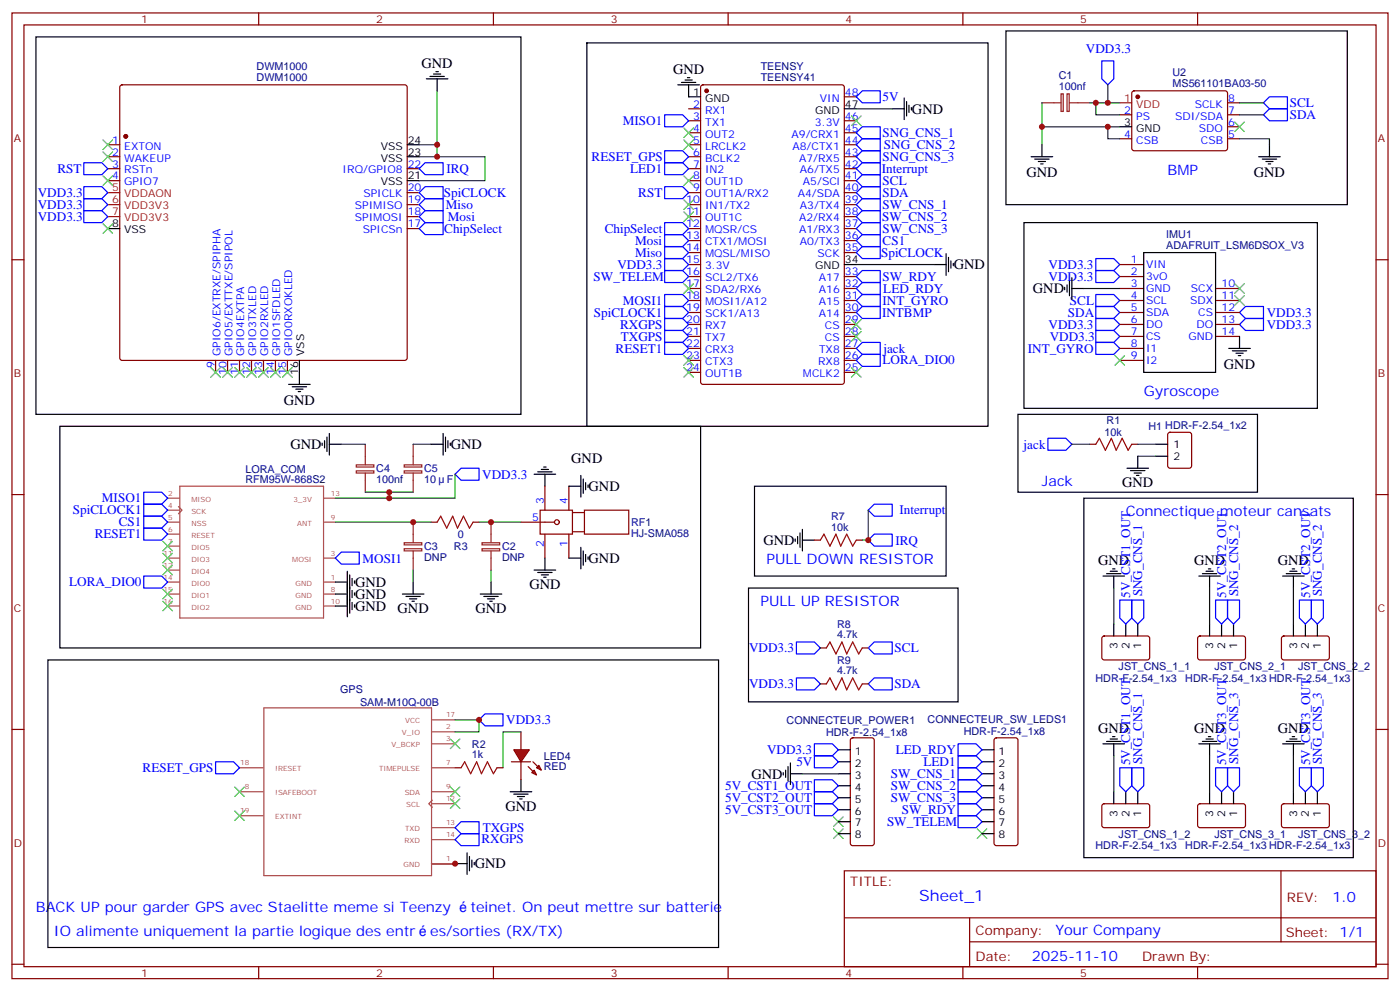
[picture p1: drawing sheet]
<svg xmlns="http://www.w3.org/2000/svg" width="412mm" height="292mm" viewBox="0 0 412 292" stroke-linecap="round" stroke-linejoin="round" font-family="sans-serif">
<g fill="none" stroke="#870000" stroke-width=".35">
<path d="M3.5 3.8h405.4v284.3h-405.4zM7.1 7.3h398.2v277.3h-398.2zM76.2 3.8v3.5M145.3 3.8v3.5M214.5 3.8v3.5M283.6 3.8v3.5M352.8 3.8v3.5M35.5 25.2l.5-.2h83.2l.5 .2 .2 .5v79.7l-.2 .5-.5 .2h-83.2l-.5-.2-.2-.5v-79.7zM202.8 32h3.6M202.8 35.6h3.6M202.8 39.1h3.6M206.6 25.2l.5-.2h40.9l.7 .4v87.1l-.5 .6-41.1 .1-.7-.5v-87z"/>
<path d="M248.7 35.6h3.5M248.7 39.1h3.5M248.7 28.5h3.5M31.7 42.6h3.6M31.7 46.1h3.6M31.7 49.7h3.6M31.7 53.2h3.6M119.9 49.7h3.6M119.9 56.7h3.6M202.8 42.6h3.6M202.8 46.1h3.6M202.8 49.7h3.6"/>
<path d="M202.8 53.2h3.6M202.8 56.7h3.6M248.7 42.6h3.5M248.7 46.1h3.5M248.7 49.7h3.5M248.7 53.2h3.5M248.7 56.7h3.5M3.5 76.5h3.6M119.9 67.3h3.6M119.9 63.8h3.6M119.9 60.3h3.6M202.8 67.3h3.6"/>
<path d="M202.8 63.8h3.6M202.8 60.3h3.6M202.8 70.8h3.6M202.8 74.4h3.6M202.8 77.9h3.6M248.7 67.3h3.5M248.7 63.8h3.5M248.7 60.3h3.5M248.7 70.8h3.5M248.7 74.4h3.5M329.8 77.9h7.1M405.3 76.5h3.6"/>
<path d="M202.8 81.4h3.6M202.8 84.9h3.6M202.8 88.5h3.6M202.8 92h3.6M202.8 95.5h3.6M202.8 99.1h3.6M248.7 81.4h3.5M248.7 84.9h3.5M248.7 88.5h3.5M248.7 92h3.5M248.7 95.5h3.5M248.7 99.1h3.5"/>
<path d="M329.8 81.4h7.1M329.8 84.9h7.1M329.8 88.5h7.1M329.8 92h7.1M329.8 95.5h7.1M329.8 99.1h7.1M358.1 84.9h7M358.1 88.5h7M358.1 92h7M358.1 95.5h7M358.1 99.1h7M63.5 106.1v3.5"/>
<path d="M67 106.1v3.5M70.6 106.1v3.5M74.1 106.1v3.5M77.6 106.1v3.5M81.1 106.1v3.5M84.7 106.1v3.5M202.8 102.6h3.6M202.8 106.1h3.6M202.8 109.6h3.6M248.7 102.6h3.5M248.7 106.1h3.5M248.7 109.6h3.5"/>
<path d="M329.8 102.6h7.1M329.8 106.1h7.1M3.5 145.6h3.6M153.5 153.7h9.8M159.1 150.2h9.5v7.1h-9.5zM160.5 143.2v7M160.5 157.3v7M167.6 143.2v7M167.6 157.3v7M168.6 150.9h3.6M168.6 156.6h3.6M172.2 150.2h13v7.1h-13z"/>
<path d="M405.3 145.6h3.6M324.8 187.5l.5-.2h12.9l.5 .7-.1 5.9-.6 .4-13-.1-.4-.6v-5.6zM353 187.5l.5-.2h13l.4 .7-.1 5.9-.6 .4-13-.1-.4-.6v-5.6zM377.7 187.5l.5-.2h13l.4 .7-.1 5.9-.6 .4-13-.1-.4-.6v-5.6zM3.5 214.8h3.6M405.3 214.8h3.6M324.8 236.8l.5-.2 12.9 .1 .5 .6-.1 6-.6 .4-13-.1-.4-.6v-5.7zM353 236.8l.5-.2 13 .1 .4 .6-.1 6-.6 .4-13-.1-.4-.6v-5.7zM377.7 236.8l.5-.2 13 .1 .4 .6-.1 6-.6 .4-13-.1-.4-.6v-5.7zM248.7 256.4h156.6v28.2h-156.6zM377.3 256.4v20.9M248.7 270.2h156.5"/>
<path d="M285.6 277.3h119.6M285.6 270.2v14.2M3.5 283.9h3.6M76.2 284.6v3.5M145.3 284.6v3.5M214.5 284.6v3.5M283.6 284.6v3.5M352.8 284.6v3.5M405.3 283.9h3.6"/>
<circle cx="164" cy="153.7" r=".71"/>
</g>
<g fill="#870000" stroke="#870000" stroke-width=".35">
<circle cx="37" cy="40.1" r=".53"/>
<circle cx="208.1" cy="26.7" r=".53"/>
</g>
<path d="M31.7 56.7h3.6M31.7 60.3h3.6M31.7 63.8h3.6" fill="none" stroke="#f00" stroke-width=".35"/>
<g fill="none" stroke="#000" stroke-width=".35">
<path d="M172.9 12.6h118.1v112.9h-118.1zM296.3 9.1h100.6v51.2h-100.6zM199.7 25h6.3M200.7 24.3h4.3M201.8 23.6h2.1M202.5 22.9h.7M202.8 25v3.5h3.6M248.7 32h3.5M262.8 32h3.5M266.3 28.9v6.3M267.1 29.9v4.2M267.8 31v2.1"/>
<path d="M268.5 31.7v.7M119.9 53.2h3.6M119.9 46.1h3.6M119.9 42.6h3.6M303.7 46.1h6.4M304.8 46.8h4.2M305.9 47.6h2.1M306.6 48.3h.7M306.9 42.6v3.5M370.8 46.1h6.3M371.8 46.8h4.3M372.9 47.6h2.1"/>
<path d="M373.6 48.3h.7M373.9 42.6v3.5M31.7 67.3h3.6M248.7 77.9h3.5M275.2 77.9h3.5M278.7 74.7v6.4M279.4 75.8v4.2M280.1 76.8v2.2M280.8 77.5v.7M301.6 65.5h86.5v54.7h-86.5zM336.9 74.4h21.2v35.2h-21.2zM313.6 84.6v.7"/>
<path d="M314.3 83.9v2.1M315 82.8v4.3M315.7 84.9h3.6M315.7 81.8v6.3M365.1 99.1v3.5M85 113.2h6.4M86.1 113.9h4.2M87.1 114.6h2.2M87.8 115.3h.7M88.2 106.1v7.1M361.9 102.6h6.4M363 103.3h4.2"/>
<path d="M364.1 104h2.1M364.8 104.7h.7M157.3 139.6h6.4M158.4 138.9h4.2M159.5 138.2h2.1M160.2 137.5h.7M160.5 139.6v3.6M171.1 140v6.3M167.6 143.2h3.5M171.8 141v4.3M172.5 142.1v2.1M173.2 142.8v.7"/>
<path d="M222.2 143.2h56.5v26.4h-56.5zM234.2 158.7v.7M234.9 158v2.1M235.7 156.9v4.2M236.4 159h3.5M236.4 155.9v6.3M319.3 146.7h79.3v105.8h-79.3zM98.8 171.4h3.5M98.8 174.9h3.5M98.8 178.4h3.5M102.3 168.2v13.4M103 169.3v11.3"/>
<path d="M103.7 170.3v2.1M103.7 173.8v2.2M103.7 177.4v2.1M104.4 171v.7M104.4 174.6v.7M104.4 178.1v.7M157.3 167.9h6.4M158.4 168.6h4.2M159.5 169.3h2.1M160.2 170h.7M160.5 164.3v3.6M167.6 164.3h3.5"/>
<path d="M171.1 161.1v6.4M171.8 162.2v4.2M172.5 163.3v2.1M173.2 164v.7M220.5 173.1h61.7v33.6h-61.7zM324.9 169.6h6.4M326 168.9h4.2M327 168.2h2.1M327.7 167.5h.7M328.1 169.6v3.5M353.1 169.6h6.4M354.2 168.9h4.2"/>
<path d="M355.2 168.2h2.2M356 167.5h.7M356.3 169.6v3.5M377.8 169.6h6.4M378.9 168.9h4.2M379.9 168.2h2.2M380.6 167.5h.8M381 169.6v3.5M328.1 183.7v3.6M331.6 183.7v3.6M335.1 183.7v3.6M356.3 183.7v3.6"/>
<path d="M359.8 183.7v3.6M363.4 183.7v3.6M381 183.7v3.6M384.5 183.7v3.6M388.1 183.7v3.6M324.9 219h6.4M326 218.3h4.2M327 217.6h2.1M327.7 216.9h.7M328.1 219v3.5M353.1 219h6.4M354.2 218.3h4.2"/>
<path d="M355.2 217.6h2.2M356 216.9h.7M356.3 219v3.5M377.8 219h6.4M378.9 218.3h4.2M379.9 217.6h2.2M380.6 216.9h.8M381 219v3.5M328.1 233.1v3.5M331.6 233.1v3.5M335.1 233.1v3.5M356.3 233.1v3.5"/>
<path d="M359.8 233.1v3.5M363.4 233.1v3.5M381 233.1v3.5M384.5 233.1v3.5M388.1 233.1v3.5"/>
</g>
<g fill="none" stroke="#00f" stroke-width=".35">
<path d="M324.6 17.9h3.5v5.3l-1.8 1.8-1.7-1.8zM195.8 33.8h5.3l1.7 1.8-1.7 1.7h-5.3zM252.2 28.5l1.8-1.8h5.3v3.6h-5.3zM252.2 39.1l1.8-1.8h5.3v3.6h-5.3zM372.2 33.8l1.7-1.8h5.3v3.6h-5.3zM372.2 30.3l1.7-1.8h5.3v3.5h-5.3zM24.7 58.5h5.3l1.7 1.8-1.7 1.7h-5.3zM24.7 55h5.3l1.7 1.7-1.7 1.8h-5.3zM24.7 47.9h5.3l1.7 1.8-1.7 1.7h-5.3zM123.5 56.7l1.7-1.7h5.3v3.5h-5.3zM123.5 49.7l1.7-1.8h5.3v3.5h-5.3zM195.8 55h5.3l1.7 1.7-1.7 1.8h-5.3z"/>
<path d="M195.8 47.9h5.3l1.7 1.8-1.7 1.7h-5.3zM252.2 56.7l1.8-1.7h5.3v3.5h-5.3zM252.2 42.6l1.8-1.7h5.3v3.5h-5.3zM252.2 46.1l1.8-1.7h5.3v3.5h-5.3zM252.2 49.7l1.8-1.8h5.3v3.5h-5.3zM254 51.4h5.3v3.6h-5.3l-1.8-1.8zM123.5 63.8l1.7-1.8h5.3v3.5h-5.3zM123.5 60.3l1.7-1.8h5.3v3.5h-5.3zM123.5 67.3l1.7-1.8h5.3v3.6h-5.3zM195.8 72.6h5.3l1.7 1.8-1.7 1.7h-5.3zM195.8 69.1h5.3l1.7 1.7-1.7 1.8h-5.3zM195.8 65.5h5.3l1.7 1.8-1.7 1.8h-5.3z"/>
<path d="M195.8 76.1h5.3l1.7 1.8-1.7 1.8h-5.3zM252.2 74.4l1.8-1.8h5.3v3.5h-5.3zM252.2 60.3l1.8-1.8h5.3v3.5h-5.3zM252.2 63.8l1.8-1.8h5.3v3.5h-5.3zM252.2 67.3l1.8-1.8h5.3v3.6h-5.3zM252.2 70.8l1.8-1.7h5.3v3.5h-5.3zM322.8 79.7h5.3l1.7 1.7-1.7 1.8h-5.3zM322.8 76.1h5.3l1.7 1.8-1.7 1.8h-5.3zM195.8 97.3h5.3l1.7 1.8-1.7 1.7h-5.3zM195.8 93.8h5.3l1.7 1.7-1.7 1.8h-5.3zM195.8 86.7h5.3l1.7 1.8-1.7 1.7h-5.3zM195.8 90.2h5.3l1.7 1.8-1.7 1.8h-5.3z"/>
<path d="M252.2 92l1.8-1.8h5.3v3.6h-5.3zM252.2 88.5l1.8-1.8h5.3v3.5h-5.3zM252.2 81.4l1.8-1.7h5.3v3.5h-5.3zM252.2 84.9l1.8-1.7h5.3v3.5h-5.3zM322.8 86.7h5.3l1.7 1.8-1.7 1.7h-5.3zM322.8 90.2h5.3l1.7 1.8-1.7 1.8h-5.3zM322.8 97.3h5.3l1.7 1.8-1.7 1.7h-5.3zM322.8 93.8h5.3l1.7 1.7-1.7 1.8h-5.3zM365.1 92l1.8-1.8h5.3v3.6h-5.3zM365.1 95.5l1.8-1.7h5.3v3.5h-5.3zM195.8 100.8h5.3l1.7 1.8-1.7 1.8h-5.3zM252.2 106.1l1.8-1.7h5.3v3.5h-5.3z"/>
<path d="M322.8 100.8h5.3l1.7 1.8-1.7 1.8h-5.3zM134.1 139.6l1.7-1.7h5.3v3.5h-5.3zM42.3 144.9h5.3l1.8 1.8-1.8 1.7h-5.3zM42.3 148.4h5.3l1.8 1.8-1.8 1.8h-5.3zM42.3 152h5.3l1.8 1.7-1.8 1.8h-5.3zM42.3 155.5h5.3l1.8 1.8-1.8 1.7h-5.3zM255.8 159l1.7-1.7h5.3v3.5h-5.3zM255.8 150.2l1.7-1.8h5.3v3.6h-5.3zM42.3 169.6h5.3l1.8 1.8-1.8 1.7h-5.3zM98.8 164.3l1.7-1.7h5.3v3.5h-5.3zM333.4 176.7h3.5v5.3l-1.8 1.7-1.7-1.7zM361.6 176.7h3.5v5.3l-1.7 1.7-1.8-1.7z"/>
<path d="M386.3 176.7h3.5v5.3l-1.7 1.7-1.8-1.7zM234.6 199.6h5.3l1.8 1.8-1.8 1.7h-5.3zM234.6 189h5.3l1.8 1.8-1.8 1.7h-5.3zM255.8 190.8l1.7-1.8h5.3v3.5h-5.3zM141.1 211.9l1.8-1.7h5.3v3.5h-5.3zM255.8 201.4l1.7-1.8h5.3v3.5h-5.3zM333.4 226.1h3.5v5.3l-1.8 1.7-1.7-1.7zM361.6 226.1h3.5v5.3l-1.7 1.7-1.8-1.7zM386.3 226.1h3.5v5.3l-1.7 1.7-1.8-1.7z"/>
</g>
<path d="M252.2 32h10.6M252.2 77.9h23M319.3 84.9h10.5M255.8 150.2v8.8M328.1 173.1v10.6M356.3 173.1v10.6M381 173.1v10.6M134.1 211.9h7v3.6h-7M328.1 222.5v10.6M356.3 222.5v10.6M381 222.5v10.6" fill="none" stroke="#008700" stroke-width=".35"/>
<g fill="none" stroke="#a64a4a" stroke-width=".35">
<path d="M49.4 146.7h3.5M49.4 150.2h3.5M49.4 153.7h3.5M49.4 157.3h3.5M52.6 149.2l1 1-1 1.1M53 143.2h42.3v38.8h-42.3zM95.3 146.7h3.5M95.3 153.7h3.5M49.4 160.8h3.5M49.4 164.3h3.5M49.4 167.9h3.5M49.4 171.4h3.5"/>
<path d="M49.4 174.9h3.5M49.4 178.4h3.5M95.3 164.3h3.5M95.3 171.4h3.5M95.3 174.9h3.5M95.3 178.4h3.5M77.7 208.4h49.4v49.4h-49.4zM127.1 215.5h7M127.1 219h7M127.1 211.9h7M70.6 226.1h6.9M70.6 233.1h6.9"/>
<path d="M127.1 226.1h7M127.1 233.1h7M127.1 236.6h7M127.4 235.6l-1.1 1 1.1 1.1M70.6 240.2h6.9M127.1 254.3h7M127.1 243.7h7M127.1 247.2h7"/>
</g>
<path d="M48 159.4l2.8 2.8M50.8 159.4l-2.8 2.8M48 177l2.8 2.8M48 173.5l2.8 2.8M48 166.4l2.8 2.9M48 162.9l2.8 2.8M50.8 177l-2.8 2.8M50.8 173.5l-2.8 2.8M50.8 166.4l-2.8 2.9M50.8 162.9l-2.8 2.8M132.6 217.6l2.9 2.8M135.5 217.6l-2.9 2.8" fill="none" stroke="#3c3" stroke-width=".35"/>
<path d="M306.9 30.3h5.7M312.6 27.6h.6v5.2h-.6zM314.3 27.6h.7v5.2h-.7zM315 30.3h6" fill="none" stroke="#8c2424" stroke-width=".35"/>
<g fill="#f00" stroke="#870000" stroke-width=".35">
<path d="M151.3 220.8h4.6l-2.4 3.5z"/>
<path d="M150.6 224.3h5.7z"/>
</g>
<g fill="#870000" stroke="#870000" stroke-width=".35">
<path d="M157 224.3l1.4 1.4z"/>
<path d="M155.6 225.7l1.4 1.4z"/>
</g>
<g fill="#f00" stroke="#870000" stroke-width=".35">
<path d="M158.7 225.4l.8 1.4-1.5-.7z"/>
<path d="M156.6 227.5l.7-.7 .7 1.4z"/>
</g>
<g fill="none" stroke="#870000" stroke-width=".35">
<path d="M329.8 33.8h3.6M333.6 26.9l.5-.2 27.1 .1 .4 .6-.1 16.5-.6 .5-27.1-.1-.4-.6v-16.3zM361.6 33.8h3.5M361.6 37.3h3.5M361.6 30.3h3.5M329.8 40.9h3.6M361.6 40.9h3.5M321 130.8h1.8M333.4 130.8h1.7M344.2 127.5l.5-.2h5.6l.7 .4v9.5l-.4 .6-5.9 .1-.7-.5v-9.4zM127 153.7h1.8M139.3 153.7h1.8"/>
<path d="M239.9 159h1.8M252.2 159h1.8M241.7 190.8h1.7M254 190.8h1.8M153.5 215.5v5.3M241.7 201.4h1.7M250.7 217.4l.5-.2h5.6l.5 .2 .2 .5v30.4l-.2 .5-.5 .2h-5.6l-.5-.2-.2-.5v-30.4zM254 201.4h1.8M293 217.4l.5-.2h5.7l.5 .2 .2 .5v30.4l-.3 .5-.4 .2h-5.7l-.5-.2-.2-.5v-30.4zM134.1 226.1h1.7M146.4 226.1h1.8M153.5 224.3v5.3"/>
</g>
<g fill="none" stroke="#008700" stroke-width=".35">
<path d="M128.8 26.7v15.9h-5.3M306.9 30.3v12.3M306.9 37.3h22.9M321 30.3h8.8M322.8 30.3v3.5h7M326.3 37.3v3.6h3.5M326.3 25v5.3M365.1 33.8h7.1M365.1 30.3h7.1M128.8 42.6v3.5h-5.3M128.8 46.1h14.1v7.1h-19.4M365.1 40.9h8.8v1.7"/>
<path d="M100.5 130.8h7.1M121.7 130.8h5.3M134.1 139.6v7.1h-35.3M315.7 130.8h5.3M335.1 134.3h5.3M335.1 130.8h5.3M98.8 153.7h28.2M107.6 144.9h7.1v1.8M114.7 144.9h7M141.1 153.7h12.4M254 159h1.8M121.7 167.9v3.5"/>
<path d="M144.6 167.9v3.5M153.5 215.5h-5.3v10.6M236.4 227.8h10.5"/>
</g>
<g fill="none" stroke="#000" stroke-width=".35">
<path d="M10.6 10.9h142.9v111.1h-142.9zM125.6 23.2h6.3M126.6 22.5h4.3M127.7 21.8h2.1M128.4 21.1h.7M128.8 23.2v3.5M329.8 37.3h3.6M17.6 125.5h188.8v65.3h-188.8zM94.9 130.5v.7M95.6 129.8v2.1M96.3 128.7v4.2M97 130.8h3.5"/>
<path d="M97 127.6v6.4M127 130.8h3.5M130.5 127.6v6.4M131.2 128.7v4.2M131.9 129.8v2.1M132.6 130.5v.7M299.9 122h70.5v22.9h-70.5zM332 137.9h6.3M333 138.6h4.3M334.1 139.3h2.1M334.8 140h.7M335.1 134.3v3.6"/>
<path d="M340.4 130.8h3.6M340.4 134.3h3.6M118.5 174.9h6.4M119.6 175.6h4.2M120.6 176.3h2.2M121.4 177h.7M121.7 171.4v3.5M141.5 174.9h6.3M142.5 175.6h4.3M143.6 176.3h2.1M144.3 177h.7M144.6 171.4v3.5"/>
<path d="M14.1 194.3h197.6v84.7h-197.6zM150.3 233.1h6.3M151.3 233.8h4.3M152.4 234.5h2.1M153.1 235.2h.7M153.5 229.6v3.5M230.7 227.5v.7M231.4 226.8v2.1M232.1 225.7v4.2M232.8 227.8h3.6M232.8 224.6v6.4M246.9 220.8h3.6"/>
<path d="M246.9 224.3h3.6M246.9 227.8h3.6M246.9 231.4h3.6M246.9 234.9h3.6M246.9 238.4h3.6M289.3 220.8h3.5M289.3 224.3h3.5M289.3 227.8h3.5M289.3 231.4h3.5M289.3 234.9h3.5M289.3 238.4h3.5M134.1 254.3h3.5"/>
<path d="M137.6 251.1v6.4M138.3 252.2v4.2M139 253.2v2.1M139.7 253.9v.7M246.9 241.9h3.6M246.9 245.5h3.6M289.3 241.9h3.5M289.3 245.5h3.5"/>
</g>
<g fill="none" stroke="#00f" stroke-width=".35">
<path d="M195.8 44.4h5.3l1.7 1.7-1.7 1.8h-5.3zM24.7 62h5.3l1.7 1.8-1.7 1.7h-5.3zM195.8 79.7h5.3l1.7 1.7-1.7 1.8h-5.3zM254 100.8h5.3v3.6h-5.3l-1.8-1.8zM308.7 129h5.3l1.7 1.8-1.7 1.8h-5.3zM329.8 176.7h3.6v5.3l-1.8 1.7-1.8-1.7zM358.1 176.7h3.5v5.3l-1.8 1.7-1.7-1.7zM382.8 176.7h3.5v5.3l-1.8 1.7-1.7-1.7zM239.9 219h5.3l1.7 1.8-1.7 1.7h-5.3zM282.2 219h5.3l1.8 1.8-1.8 1.7h-5.3zM63.5 224.3h5.3l1.8 1.8-1.8 1.7h-5.3zM239.9 233.1h5.3l1.7 1.8-1.7 1.7h-5.3z"/>
<path d="M239.9 236.6h5.3l1.7 1.8-1.7 1.8h-5.3zM239.9 229.6h5.3l1.7 1.8-1.7 1.7h-5.3zM239.9 222.5h5.3l1.7 1.8-1.7 1.8h-5.3zM282.2 236.6h5.3l1.8 1.8-1.8 1.8h-5.3zM282.2 226.1h5.3l1.8 1.7-1.8 1.8h-5.3zM282.2 229.6h5.3l1.8 1.8-1.8 1.7h-5.3zM282.2 233.1h5.3l1.8 1.8-1.8 1.7h-5.3zM282.2 222.5h5.3l1.8 1.8-1.8 1.8h-5.3zM329.8 226.1h3.6v5.3l-1.8 1.7-1.8-1.7zM358.1 226.1h3.5v5.3l-1.8 1.7-1.7-1.7zM382.8 226.1h3.5v5.3l-1.8 1.7-1.7-1.7zM134.1 247.2l1.7-1.7h5.3v3.5h-5.3z"/>
<path d="M134.1 243.7l1.7-1.8h5.3v3.6h-5.3zM282.2 240.2h5.3l1.8 1.7-1.8 1.8h-5.3z"/>
</g>
<g fill="none" stroke="#3c3" stroke-width=".35">
<path d="M201.4 37.7l2.9 2.8M204.3 37.7l-2.9 2.8M250.8 34.1l2.8 2.9M253.6 34.1l-2.8 2.9M363.7 35.9l2.8 2.8M366.5 35.9l-2.8 2.8M30.3 41.2l2.9 2.8M30.3 44.7l2.9 2.9M30.3 51.8l2.9 2.8M33.2 41.2l-2.9 2.8M33.2 44.7l-2.9 2.9M33.2 51.8l-2.9 2.8"/>
<path d="M201.4 41.2l2.9 2.8M201.4 51.8l2.9 2.8M201.4 58.8l2.9 2.9M204.3 41.2l-2.9 2.8M204.3 51.8l-2.9 2.8M204.3 58.8l-2.9 2.9M30.3 65.9l2.9 2.8M33.2 65.9l-2.9 2.8M201.4 62.4l2.9 2.8M204.3 62.4l-2.9 2.8M201.4 83.5l2.9 2.9M204.3 83.5l-2.9 2.9"/>
<path d="M250.8 97.6l2.8 2.9M250.8 94.1l2.8 2.8M253.6 97.6l-2.8 2.9M253.6 94.1l-2.8 2.8M363.7 83.5l2.8 2.9M363.7 87.1l2.8 2.8M366.5 83.5l-2.8 2.9M366.5 87.1l-2.8 2.8M62.1 108.2l2.8 2.9M64.9 108.2l-2.8 2.9M65.6 108.2l2.8 2.9M68.4 108.2l-2.8 2.9"/>
<path d="M69.1 108.2l2.9 2.9M72 108.2l-2.9 2.9M72.7 108.2l2.8 2.9M75.5 108.2l-2.8 2.9M76.2 108.2l2.8 2.9M79 108.2l-2.8 2.9M79.7 108.2l2.8 2.9M82.5 108.2l-2.8 2.9M83.3 108.2l2.8 2.9M86.1 108.2l-2.8 2.9M201.4 104.7l2.9 2.8M201.4 108.2l2.9 2.9"/>
<path d="M204.3 104.7l-2.9 2.8M204.3 108.2l-2.9 2.9M250.8 108.2l2.8 2.9M253.6 108.2l-2.8 2.9M328.4 104.7l2.9 2.8M331.3 104.7l-2.9 2.8M69.1 231.7l2.9 2.8M69.1 238.8l2.9 2.8M72 231.7l-2.9 2.8M72 238.8l-2.9 2.8M132.6 231.7l2.9 2.8M132.6 235.2l2.9 2.9"/>
<path d="M135.5 231.7l-2.9 2.8M135.5 235.2l-2.9 2.9M245.5 244.1l2.9 2.8M245.5 240.5l2.9 2.8M248.4 244.1l-2.9 2.8M248.4 240.5l-2.9 2.8M287.9 244.1l2.8 2.8M290.7 244.1l-2.8 2.8"/>
</g>
<path d="M322.8 130.8l1-1.8 1.8 3.6 1.8-3.6 1.4 3.6 1.8-3.6 1.7 3.6 1.1-1.8M128.8 153.7l1-1.7 1.8 3.5 1.7-3.5 1.5 3.5 1.7-3.5 1.8 3.5 1-1.8M241.7 159l1-1.7 1.8 3.5 1.7-3.5 1.4 3.5 1.8-3.5 1.8 3.5 1-1.8M243.4 190.8l1.1-1.8 1.7 3.5 1.8-3.5 1.4 3.5 1.8-3.5 1.7 3.5 1.1-1.7M243.4 201.4l1.1-1.8 1.7 3.5 1.8-3.5 1.4 3.5 1.8-3.5 1.7 3.5 1.1-1.7M135.8 226.1l1.1-1.8 1.7 3.5 1.8-3.5 1.4 3.5 1.8-3.5 1.7 3.5 1.1-1.7" fill="none" stroke="#a10000" stroke-width=".35"/>
<circle cx="335.1" cy="28.5" r=".53" fill="#870000" stroke="#870000" stroke-width=".35"/>
<path d="M329.8 30.3h3.6" fill="none" stroke="#f00" stroke-width=".35"/>
<g fill="none" stroke="#8c2424" stroke-width=".35">
<path d="M105 136.9h5.1v.6h-5.1zM105 138.6h5.1v.7h-5.1zM107.6 130.8v6M107.6 139.3v5.6M119.1 136.9h5.1v.6h-5.1zM119.1 138.6h5.1v.7h-5.1zM121.7 130.8v6M121.7 139.3v5.6M119.1 159.8h5.1v.6h-5.1zM121.7 153.7v6M142 159.8h5.2v.6h-5.2zM144.6 153.7v6"/>
<path d="M119.1 161.6h5.1v.6h-5.1zM121.7 162.2v5.7M142 161.6h5.2v.6h-5.2zM144.6 162.2v5.7"/>
</g>
<g fill="#c00">
<circle cx="134.1" cy="254.3" r=".88"/>
<circle cx="141.1" cy="211.9" r=".88"/>
<circle cx="128.8" cy="42.6" r=".88"/>
<circle cx="128.8" cy="46.1" r=".88"/>
<circle cx="255.8" cy="159" r=".88"/>
<circle cx="322.8" cy="30.3" r=".88"/>
<circle cx="306.9" cy="37.3" r=".88"/>
<circle cx="326.3" cy="37.3" r=".88"/>
<circle cx="326.3" cy="30.3" r=".88"/>
<circle cx="144.6" cy="153.7" r=".88"/>
<circle cx="121.7" cy="153.7" r=".88"/>
<circle cx="114.7" cy="146.7" r=".88"/>
<circle cx="114.7" cy="144.9" r=".88"/>
</g>
<text font-size="4.6" fill="#00f" x="270.8" y="265.4">Sheet_1</text>
<g font-size="4.2">
<text x="124.2" y="20">GND</text>
<text x="198.3" y="21.8">GND</text>
<text x="268.6" y="33.4">GND</text>
<text x="302.3" y="52.1">GND</text>
<text x="369.4" y="52.1">GND</text>
<text x="281" y="79.3">GND</text>
<text x="304.3" y="86.4">GND</text>
<text x="360.5" y="108.6">GND</text>
<text x="83.6" y="119.2">GND</text>
<text x="85.5" y="132.2">GND</text>
<text x="132.8" y="132.2">GND</text>
<text x="168.3" y="136.5">GND</text>
<text x="330.6" y="143.5">GND</text>
<text x="173.4" y="144.6">GND</text>
<text x="224.9" y="160.4">GND</text>
<text x="173.4" y="165.8">GND</text>
<text x="323.5" y="166.4">GND</text>
<text x="351.7" y="166.4">GND</text>
<text x="376.4" y="166.4">GND</text>
<text x="104.6" y="172.8">GND</text>
<text x="155.9" y="173.5">GND</text>
<text x="104.6" y="176.3">GND</text>
<text x="104.6" y="179.8">GND</text>
<text x="117.1" y="180.6">GND</text>
<text x="140.1" y="180.6">GND</text>
<text x="323.5" y="215.8">GND</text>
<text x="351.7" y="215.8">GND</text>
<text x="376.4" y="215.8">GND</text>
<text x="221.4" y="229.2">GND</text>
<text x="148.9" y="238.8">GND</text>
<text x="139.9" y="255.7">GND</text>
</g>
<g font-size="4.2" fill="#00f">
<text x="344" y="51.4">BMP</text>
<text x="336.9" y="116.7">Gyroscope</text>
<text x="306.9" y="143.2">Jack</text>
<text x="331.6" y="152">Connectique moteur cansats</text>
<text x="225.8" y="166.1">PULL DOWN RESISTOR</text>
<text x="224" y="178.4">PULL UP RESISTOR</text>
<text x="10.6" y="268.4">BACK UP pour garder GPS avec Staelitte meme si Teenzy</text>
<text x="138.6" y="268.4">teinet. On peut mettre sur batterie</text>
<text x="392.5" y="265.7">1.0</text>
<text x="15.9" y="275.4">IO alimente uniquement la partie logique des entr</text>
<text x="126.7" y="275.4">es/sorties (RX/TX)</text>
<text x="310.9" y="275.2">Your Company</text>
<text x="304" y="283">2025-11-10</text>
</g>
<g font-size="3.9" fill="#00f">
<text x="319.9" y="15.7">VDD3.3</text>
<text x="259.9" y="29.8">5V</text>
<text x="379.9" y="35.1">SDA</text>
<text x="379.9" y="31.6">SCL</text>
<text x="183.5" y="36.8">MISO1</text>
<text x="260" y="40.3">SNG_CNS_1</text>
<text x="174.3" y="47.4">RESET_GPS</text>
<text x="260" y="47.3">SNG_CNS_3</text>
<text x="260.4" y="43.9">SNG_CNS_2</text>
<text x="16.9" y="50.8">RST</text>
<text x="131.5" y="51">IRQ</text>
<text x="185.6" y="50.9">LED1</text>
<text x="259.8" y="51">Interrupt</text>
<text x="11.1" y="57.9">VDD3.3</text>
<text x="130.8" y="58">SpiCLOCK</text>
<text x="188" y="57.9">RST</text>
<text x="259.9" y="58">SDA</text>
<text x="260" y="54.5">SCL</text>
<text x="11.1" y="61.4">VDD3.3</text>
<text x="11.1" y="64.9">VDD3.3</text>
<text x="131.3" y="61.6">Miso</text>
<text x="131.9" y="65">Mosi</text>
<text x="259.9" y="65.1">SW_CNS_2</text>
<text x="260" y="61.6">SW_CNS_1</text>
<text x="130.9" y="68.6">ChipSelect</text>
<text x="178.1" y="68.5">ChipSelect</text>
<text x="260" y="68.6">SW_CNS_3</text>
<text x="187.1" y="75.5">Miso</text>
<text x="187.1" y="72">Mosi</text>
<text x="259.5" y="75.7">SpiCLOCK</text>
<text x="260" y="72.2">CS1</text>
<text x="174.9" y="82.7">SW_TELEM</text>
<text x="181.9" y="79.1">VDD3.3</text>
<text x="259.9" y="82.7">SW_RDY</text>
<text x="308.9" y="82.6">VDD3.3</text>
<text x="308.9" y="79.1">VDD3.3</text>
<text x="183.5" y="89.7">MOSI1</text>
<text x="259.9" y="89.8">INT_GYRO</text>
<text x="260.2" y="86.3">LED_RDY</text>
<text x="315.2" y="89.7">SCL</text>
<text x="174.9" y="93.2">SpiCLOCK1</text>
<text x="259.8" y="93.3">INTBMP</text>
<text x="314.6" y="93.2">SDA</text>
<text x="373.1" y="93.3">VDD3.3</text>
<text x="182.7" y="96.8">RXGPS</text>
<text x="182.9" y="100.4">TXGPS</text>
<text x="308.9" y="96.7">VDD3.3</text>
<text x="309.2" y="100.3">VDD3.3</text>
<text x="373.1" y="96.8">VDD3.3</text>
<text x="181.3" y="103.8">RESET1</text>
<text x="259.9" y="107.3">LORA_DIO0</text>
<text x="260.2" y="104">jack</text>
<text x="302.8" y="103.8">INT_GYRO</text>
<text x="301.5" y="132.1">jack</text>
<text x="142.1" y="140.9">VDD3.3</text>
<text x="30" y="147.9">MISO1</text>
<text x="21.4" y="151.4">SpiCLOCK1</text>
<text x="35" y="155">CS1</text>
<text x="265" y="151.5">Interrupt</text>
<text x="27.9" y="158.5">RESET1</text>
<text x="263.8" y="160.3">IRQ</text>
<text x="106.8" y="165.6">MOSI1</text>
<text x="20.4" y="172.6">LORA_DIO0</text>
<text x="333" y="176" transform="rotate(-90 333 176)">5V_CST1_OUT</text>
<text x="336.5" y="175.6" transform="rotate(-90 336.5 175.6)">SNG_CNS_1</text>
<text x="361.2" y="176" transform="rotate(-90 361.2 176)">5V_CST2_OUT</text>
<text x="364.7" y="175.6" transform="rotate(-90 364.7 175.6)">SNG_CNS_2</text>
<text x="385.9" y="176" transform="rotate(-90 385.9 176)">5V_CST2_OUT</text>
<text x="389.4" y="175.6" transform="rotate(-90 389.4 175.6)">SNG_CNS_2</text>
<text x="220.7" y="192">VDD3.3</text>
<text x="263.5" y="192.1">SCL</text>
<text x="220.7" y="202.6">VDD3.3</text>
<text x="263.5" y="202.7">SDA</text>
<text x="149.1" y="213.3">VDD3.3</text>
<text x="226" y="222">VDD3.3</text>
<text x="263.9" y="222">LED_RDY</text>
<text x="42" y="227.3">RESET_GPS</text>
<text x="234.6" y="225.5">5V</text>
<text x="272" y="225.6">LED1</text>
<text x="333" y="225.4" transform="rotate(-90 333 225.4)">5V_CST1_OUT</text>
<text x="336.5" y="225" transform="rotate(-90 336.5 225)">SNG_CNS_1</text>
<text x="361.2" y="225.4" transform="rotate(-90 361.2 225.4)">5V_CST3_OUT</text>
<text x="364.7" y="225" transform="rotate(-90 364.7 225)">SNG_CNS_3</text>
<text x="385.9" y="225.4" transform="rotate(-90 385.9 225.4)">5V_CST3_OUT</text>
<text x="389.4" y="225" transform="rotate(-90 389.4 225)">SNG_CNS_3</text>
<text x="213.6" y="232.5">5V_CST1_OUT</text>
<text x="262.4" y="229">SW_CNS_1</text>
<text x="262.4" y="232.6">SW_CNS_2</text>
<text x="213.6" y="236">5V_CST2_OUT</text>
<text x="213.6" y="239.6">5V_CST3_OUT</text>
<text x="262.4" y="236.1">SW_CNS_3</text>
<text x="265.6" y="239.6">SW_RDY</text>
<text x="142.2" y="244.8">TXGPS</text>
<text x="261.3" y="243.2">SW_TELEM</text>
<text x="141.8" y="248.3">RXGPS</text>
</g>
<g font-size="3.9" fill="#800">
<text x="250.5" y="261">TITLE:</text>
<text x="379.1" y="265.7">REV:</text>
<text x="287.4" y="275.2">Company:</text>
<text x="378.7" y="275.8">Sheet: 1/1</text>
<text x="287.4" y="282.9">Date:</text>
<text x="336.4" y="282.9">Drawn By:</text>
</g>
<g font-size="3.2" fill="#800">
<text x="41.6" y="6.8">1</text>
<text x="110.8" y="6.8">2</text>
<text x="179.9" y="6.8">3</text>
<text x="249.1" y="6.8">4</text>
<text x="318.2" y="6.8">5</text>
<text x="4.1" y="41.9">A</text>
<text x="405.9" y="41.9">A</text>
<text x="4.1" y="111.1">B</text>
<text x="405.9" y="111.1">B</text>
<text x="4.1" y="180.2">C</text>
<text x="405.9" y="180.2">C</text>
<text x="4.1" y="249.3">D</text>
<text x="405.9" y="249.3">D</text>
<text x="41.6" y="287.6">1</text>
<text x="110.8" y="287.6">2</text>
<text x="179.9" y="287.6">3</text>
<text x="249.1" y="287.6">4</text>
<text x="318.2" y="287.6">5</text>
</g>
<g font-size="3.2" fill="#000080">
<text x="75.6" y="23.9">DWM1000</text>
<text x="75.6" y="20.7">DWM1000</text>
<text x="224.1" y="23.9">TEENSY41</text>
<text x="224.1" y="20.7">TEENSY</text>
<text x="311.9" y="23.4">C1</text>
<text x="345.4" y="22.3">U2</text>
<text x="311.9" y="26.6">100nf</text>
<text x="345.4" y="25.5">MS561101BA03-50</text>
<text x="343.6" y="70">IMU1</text>
<text x="343.6" y="73.2">ADAFRUIT_LSM6DSOX_V3</text>
<text x="326" y="124.9">R1</text>
<text x="325.4" y="128.4">10k</text>
<text x="338.3" y="126.6">H1 HDR-F-2.54_1x2</text>
<text x="72.3" y="142.1">RFM95W-868S2</text>
<text x="72.3" y="139.2">LORA_COM</text>
<text x="110.8" y="142.2">100nf</text>
<text x="110.8" y="139">C4</text>
<text x="125" y="142.2">10</text>
<text x="125" y="139">C5</text>
<text x="131.7" y="142.2">F</text>
<text x="185.9" y="154.9">RF1</text>
<text x="244.8" y="153.1">R7</text>
<text x="125" y="161.9">C3</text>
<text x="133.7" y="161.9">R3</text>
<text x="134.9" y="158.4">0</text>
<text x="147.9" y="161.9">C2</text>
<text x="185.9" y="158.1">HJ-SMA058</text>
<text x="244.8" y="156.2">10k</text>
<text x="125" y="165.1">DNP</text>
<text x="147.9" y="165.1">DNP</text>
<text x="246.6" y="184.8">R8</text>
<text x="246.6" y="188">4.7k</text>
<text x="246.6" y="195.4">R9</text>
<text x="329.5" y="197.2">JST_CNS_1_1</text>
<text x="357.7" y="197.2">JST_CNS_2_1</text>
<text x="382.4" y="197.2">JST_CNS_2_2</text>
<text x="246.6" y="198.5">4.7k</text>
<text x="322.7" y="200.7">HDR-F-2.54_1x3</text>
<text x="349.2" y="200.7">HDR-F-2.54_1x3 HDR-F-2.54_1x3</text>
<text x="100.2" y="204.2">GPS</text>
<text x="106.1" y="207.8">SAM-M10Q-00B</text>
<text x="231.7" y="213.1">CONNECTEUR_POWER1</text>
<text x="273.3" y="213">CONNECTEUR_SW_LEDS1</text>
<text x="139" y="220.1">R2</text>
<text x="243.3" y="216.6">HDR-F-2.54_1x8</text>
<text x="283.9" y="216.5">HDR-F-2.54_1x8</text>
<text x="139" y="223.2">1k</text>
<text x="160.2" y="226.8">RED</text>
<text x="160.2" y="223.7">LED4</text>
<text x="322.7" y="250">HDR-F-2.54_1x3</text>
<text x="329.5" y="246.6">JST_CNS_1_2</text>
<text x="349.2" y="250">HDR-F-2.54_1x3 HDR-F-2.54_1x3</text>
<text x="357.7" y="246.6">JST_CNS_3_1</text>
<text x="382.4" y="246.6">JST_CNS_3_2</text>
</g>
<g font-size="3.2">
<text x="204.2" y="28.2">1</text>
<text x="207.7" y="29.9">GND</text>
<text x="240.1" y="33.4">GND</text>
<text x="248.9" y="31.7">47</text>
<text x="331.2" y="37">3</text>
<text x="334.7" y="38.7">GND</text>
<text x="112.1" y="47.6">VSS</text>
<text x="112.1" y="44">VSS</text>
<text x="120.1" y="45.8">23</text>
<text x="120.1" y="42.3">24</text>
<text x="120.1" y="52.8">21</text>
<text x="112.1" y="54.6">VSS</text>
<text x="33.1" y="67">8</text>
<text x="36.6" y="68.7">VSS</text>
<text x="248.9" y="77.5">34</text>
<text x="240.1" y="79.3">GND</text>
<text x="89.6" y="104.8" transform="rotate(-90 89.6 104.8)">VSS</text>
<text x="87.8" y="110.3" transform="rotate(-90 87.8 110.3)">16</text>
<text x="345.7" y="131.9">1</text>
<text x="345.7" y="135.4">2</text>
<text x="329.1" y="191" transform="rotate(-90 329.1 191)">3</text>
<text x="332.7" y="191" transform="rotate(-90 332.7 191)">2</text>
<text x="336.2" y="191" transform="rotate(-90 336.2 191)">1</text>
<text x="357.4" y="191" transform="rotate(-90 357.4 191)">3</text>
<text x="360.9" y="191" transform="rotate(-90 360.9 191)">2</text>
<text x="364.4" y="191" transform="rotate(-90 364.4 191)">1</text>
<text x="382.1" y="191" transform="rotate(-90 382.1 191)">3</text>
<text x="385.6" y="191" transform="rotate(-90 385.6 191)">2</text>
<text x="389.1" y="191" transform="rotate(-90 389.1 191)">1</text>
<text x="251.8" y="222.2">1</text>
<text x="251.8" y="225.7">2</text>
<text x="294.1" y="222.2">1</text>
<text x="294.1" y="225.7">2</text>
<text x="251.8" y="229.2">3</text>
<text x="251.8" y="232.8">4</text>
<text x="294.1" y="229.2">3</text>
<text x="294.1" y="232.8">4</text>
<text x="251.8" y="236.3">5</text>
<text x="251.8" y="239.8">6</text>
<text x="294.1" y="236.3">5</text>
<text x="294.1" y="239.8">6</text>
<text x="251.8" y="243.3">7</text>
<text x="294.1" y="243.3">7</text>
<text x="329.1" y="240.4" transform="rotate(-90 329.1 240.4)">3</text>
<text x="332.7" y="240.4" transform="rotate(-90 332.7 240.4)">2</text>
<text x="336.2" y="240.4" transform="rotate(-90 336.2 240.4)">1</text>
<text x="357.4" y="240.4" transform="rotate(-90 357.4 240.4)">3</text>
<text x="360.9" y="240.4" transform="rotate(-90 360.9 240.4)">2</text>
<text x="364.4" y="240.4" transform="rotate(-90 364.4 240.4)">1</text>
<text x="382.1" y="240.4" transform="rotate(-90 382.1 240.4)">3</text>
<text x="385.6" y="240.4" transform="rotate(-90 385.6 240.4)">2</text>
<text x="389.1" y="240.4" transform="rotate(-90 389.1 240.4)">1</text>
<text x="251.8" y="246.9">8</text>
<text x="294.1" y="246.9">8</text>
</g>
<g font-size="3.2" fill="#00f">
<text x="241.5" y="29.9">VIN</text>
<text x="248.9" y="28.2">48</text>
<text x="361.8" y="29.9">8</text>
<text x="204.2" y="31.7">2</text>
<text x="204.2" y="35.2">3</text>
<text x="207.7" y="33.4">RX1</text>
<text x="248.9" y="35.2">46</text>
<text x="331.2" y="33.4">2</text>
<text x="334.7" y="35.2">PS</text>
<text x="346.1" y="35.2">SDI/SDA</text>
<text x="351.9" y="31.7">SCLK</text>
<text x="361.8" y="33.4">7</text>
<text x="204.2" y="38.7">4</text>
<text x="207.7" y="37">TX1</text>
<text x="207.7" y="40.5">OUT2</text>
<text x="233.2" y="40.5">A9/CRX1</text>
<text x="240.1" y="37">3.3V</text>
<text x="248.9" y="38.7">45</text>
<text x="331.2" y="40.5">4</text>
<text x="353.2" y="38.7">SDO</text>
<text x="361.8" y="40.5">5</text>
<text x="361.8" y="37">6</text>
<text x="33.1" y="42.3">1</text>
<text x="33.1" y="45.8">2</text>
<text x="36.6" y="44">EXTON</text>
<text x="36.6" y="47.6">WAKEUP</text>
<text x="204.2" y="42.3">5</text>
<text x="204.2" y="45.8">6</text>
<text x="207.7" y="44">LRCLK2</text>
<text x="207.7" y="47.6">BCLK2</text>
<text x="233.4" y="44">A8/CTX1</text>
<text x="235.4" y="47.6">A7/RX5</text>
<text x="248.9" y="45.8">43</text>
<text x="248.9" y="42.3">44</text>
<text x="334.7" y="42.3">CSB</text>
<text x="353.7" y="42.3">CSB</text>
<text x="33.1" y="49.3">3</text>
<text x="33.1" y="52.8">4</text>
<text x="36.6" y="51.1">RSTn</text>
<text x="100.9" y="51.1">IRQ/GPIO8</text>
<text x="120.1" y="49.3">22</text>
<text x="204.2" y="49.3">7</text>
<text x="204.2" y="52.8">8</text>
<text x="207.7" y="51.1">IN2</text>
<text x="235.6" y="51.1">A6/TX5</text>
<text x="248.9" y="52.8">41</text>
<text x="248.9" y="49.3">42</text>
<text x="36.6" y="54.6">GPIO7</text>
<text x="107" y="58.1">SPICLK</text>
<text x="120.1" y="59.9">19</text>
<text x="120.1" y="56.4">20</text>
<text x="202.2" y="59.9">10</text>
<text x="204.2" y="56.4">9</text>
<text x="207.7" y="54.6">OUT1D</text>
<text x="207.7" y="58.1">OUT1A/RX2</text>
<text x="235" y="58.1">A4/SDA</text>
<text x="236.5" y="54.6">A5/SCl</text>
<text x="248.9" y="59.9">39</text>
<text x="248.9" y="56.4">40</text>
<text x="104.5" y="65.2">SPIMOSI</text>
<text x="104.5" y="61.7">SPIMISO</text>
<text x="120.1" y="63.4">18</text>
<text x="202.2" y="63.4">11</text>
<text x="207.7" y="61.7">IN1/TX2</text>
<text x="207.7" y="65.2">OUT1C</text>
<text x="235.4" y="65.2">A2/RX4</text>
<text x="235.6" y="61.7">A3/TX4</text>
<text x="248.9" y="63.4">38</text>
<text x="106.8" y="68.7">SPICSn</text>
<text x="120.1" y="67">17</text>
<text x="202.2" y="67">12</text>
<text x="202.2" y="70.5">13</text>
<text x="207.7" y="68.7">MQSR/CS</text>
<text x="235.4" y="68.7">A1/RX3</text>
<text x="248.9" y="70.5">36</text>
<text x="248.9" y="67">37</text>
<text x="202.2" y="74">14</text>
<text x="202.2" y="77.5">15</text>
<text x="207.7" y="72.2">CTX1/MOSI</text>
<text x="207.7" y="75.8">MQSL/MISO</text>
<text x="235.6" y="72.2">A0/TX3</text>
<text x="240.8" y="75.8">SCK</text>
<text x="248.9" y="74">35</text>
<text x="333.1" y="77.5">1</text>
<text x="202.2" y="81.1">16</text>
<text x="207.7" y="79.3">3.3V</text>
<text x="207.7" y="82.8">SCL2/TX6</text>
<text x="241.2" y="82.8">A17</text>
<text x="248.9" y="81.1">33</text>
<text x="333.1" y="81.1">2</text>
<text x="337.6" y="79">VIN</text>
<text x="337.6" y="82.5">3vO</text>
<text x="202.2" y="84.6">17</text>
<text x="202.2" y="88.1">18</text>
<text x="207.7" y="86.4">SDA2/RX6</text>
<text x="207.7" y="89.9">MOSI1/A12</text>
<text x="241.2" y="89.9">A15</text>
<text x="241.2" y="86.4">A16</text>
<text x="248.9" y="88.1">31</text>
<text x="248.9" y="84.6">32</text>
<text x="333.1" y="84.6">3</text>
<text x="333.1" y="88.1">4</text>
<text x="337.6" y="86">GND</text>
<text x="337.6" y="89.5">SCL</text>
<text x="350.6" y="89.5">SDX</text>
<text x="350.8" y="86">SCX</text>
<text x="359.8" y="84.6">10</text>
<text x="359.8" y="88.1">11</text>
<text x="202.2" y="91.7">19</text>
<text x="202.2" y="95.2">20</text>
<text x="207.7" y="93.4">SCK1/A13</text>
<text x="241.2" y="93.4">A14</text>
<text x="248.9" y="95.2">29</text>
<text x="248.9" y="91.7">30</text>
<text x="333.1" y="91.7">5</text>
<text x="333.1" y="95.2">6</text>
<text x="337.6" y="93.1">SDA</text>
<text x="353" y="93.1">CS</text>
<text x="359.8" y="91.7">12</text>
<text x="359.8" y="95.2">13</text>
<text x="202.2" y="98.7">21</text>
<text x="207.7" y="96.9">RX7</text>
<text x="207.7" y="100.5">TX7</text>
<text x="243" y="100.5">CS</text>
<text x="243" y="96.9">CS</text>
<text x="248.9" y="98.7">28</text>
<text x="333.1" y="98.7">7</text>
<text x="337.6" y="96.6">DO</text>
<text x="337.6" y="100.1">CS</text>
<text x="350.1" y="100.1">GND</text>
<text x="352.4" y="96.6">DO</text>
<text x="359.8" y="98.7">14</text>
<text x="64.9" y="104.8" transform="rotate(-90 64.9 104.8)">GPIO6/EXTRXE/SPIPHA</text>
<text x="68.4" y="104.8" transform="rotate(-90 68.4 104.8)">GPIO5/EXTTXE/SPIPOL</text>
<text x="72" y="104.8" transform="rotate(-90 72 104.8)">GPIO4EXTPA</text>
<text x="75.5" y="104.8" transform="rotate(-90 75.5 104.8)">GPIO3TXLED</text>
<text x="79" y="104.8" transform="rotate(-90 79 104.8)">GPIO2RXLED</text>
<text x="82.5" y="104.8" transform="rotate(-90 82.5 104.8)">GPIO1SFDLED</text>
<text x="86.1" y="104.8" transform="rotate(-90 86.1 104.8)">GPIO0RXOKLED</text>
<text x="202.2" y="102.2">22</text>
<text x="202.2" y="105.8">23</text>
<text x="207.7" y="104">CRX3</text>
<text x="207.7" y="107.5">CTX3</text>
<text x="241" y="107.5">RX8</text>
<text x="241.3" y="104">TX8</text>
<text x="248.9" y="105.8">26</text>
<text x="248.9" y="102.2">27</text>
<text x="333.1" y="102.2">8</text>
<text x="333.1" y="105.8">9</text>
<text x="337.6" y="103.6">I1</text>
<text x="337.6" y="107.2">I2</text>
<text x="63.1" y="108.3" transform="rotate(-90 63.1 108.3)">9</text>
<text x="66.7" y="110.3" transform="rotate(-90 66.7 110.3)">10</text>
<text x="70.2" y="110.3" transform="rotate(-90 70.2 110.3)">11</text>
<text x="73.7" y="110.3" transform="rotate(-90 73.7 110.3)">12</text>
<text x="77.3" y="110.3" transform="rotate(-90 77.3 110.3)">13</text>
<text x="80.8" y="110.3" transform="rotate(-90 80.8 110.3)">14</text>
<text x="84.3" y="110.3" transform="rotate(-90 84.3 110.3)">15</text>
<text x="202.2" y="109.3">24</text>
<text x="207.7" y="111.1">OUT1B</text>
<text x="236.5" y="111.1">MCLK2</text>
<text x="248.9" y="109.3">25</text>
<text x="160.2" y="148.4" transform="rotate(-90 160.2 148.4)">3</text>
<text x="167.2" y="148.4" transform="rotate(-90 167.2 148.4)">4</text>
<text x="156.7" y="153.4">5</text>
<text x="160.2" y="161" transform="rotate(-90 160.2 161)">2</text>
<text x="167.2" y="161" transform="rotate(-90 167.2 161)">1</text>
</g>
<g font-size="3.2" fill="#f00">
<text x="331.2" y="29.9">1</text>
<text x="334.7" y="31.7">VDD</text>
<text x="33.1" y="56.4">5</text>
<text x="33.1" y="59.9">6</text>
<text x="36.6" y="58.1">VDDAON</text>
<text x="33.1" y="63.4">7</text>
<text x="36.6" y="61.7">VDD3V3</text>
<text x="36.6" y="65.2">VDD3V3</text>
</g>
<g font-size="2.1" fill="#a54b4b">
<text x="49.5" y="146">2</text>
<text x="49.5" y="149.5">4</text>
<text x="56.4" y="147.7">MISO</text>
<text x="86.4" y="147.7">3_3V</text>
<text x="97.4" y="146">13</text>
<text x="49.5" y="153">5</text>
<text x="56.4" y="151.3">SCK</text>
<text x="56.4" y="154.8">NSS</text>
<text x="87.6" y="154.8">ANT</text>
<text x="97.4" y="153">9</text>
<text x="49.5" y="156.6">6</text>
<text x="49.5" y="160.1">7</text>
<text x="56.4" y="158.3">RESET</text>
<text x="56.4" y="161.8">DIO5</text>
<text x="48.1" y="163.6">11</text>
<text x="48.1" y="167.2">12</text>
<text x="56.4" y="165.4">DIO3</text>
<text x="86.1" y="165.4">MOSI</text>
<text x="97.4" y="163.6">3</text>
<text x="48.1" y="170.7">14</text>
<text x="56.4" y="168.9">DIO4</text>
<text x="56.4" y="172.4">DIO0</text>
<text x="87" y="172.4">GND</text>
<text x="97.4" y="170.7">1</text>
<text x="48.1" y="174.2">15</text>
<text x="48.1" y="177.7">16</text>
<text x="56.4" y="175.9">DIO1</text>
<text x="56.4" y="179.5">DIO2</text>
<text x="87" y="175.9">GND</text>
<text x="87" y="179.5">GND</text>
<text x="97.4" y="174.2">8</text>
<text x="97.4" y="177.7">10</text>
<text x="119.4" y="213">VCC</text>
<text x="131.4" y="214.8">2</text>
<text x="131.4" y="211.3">17</text>
<text x="115.3" y="220">V_BCKP</text>
<text x="118.4" y="216.5">V_IO</text>
<text x="131.4" y="218.3">3</text>
<text x="70.8" y="225.4">18</text>
<text x="81.1" y="227.1">!RESET</text>
<text x="111.7" y="227.1">TIMEPULSE</text>
<text x="131.4" y="225.4">7</text>
<text x="72.1" y="232.4">8</text>
<text x="131.4" y="232.4">9</text>
<text x="70.8" y="239.5">19</text>
<text x="81.1" y="234.2">!SAFEBOOT</text>
<text x="119.2" y="234.2">SDA</text>
<text x="119.7" y="237.7">SCL</text>
<text x="131.4" y="235.9">12</text>
<text x="81.1" y="241.2">EXTINT</text>
<text x="119.4" y="244.7">TXD</text>
<text x="131.4" y="243">13</text>
<text x="119.2" y="248.3">RXD</text>
<text x="131.4" y="246.5">14</text>
<text x="118.9" y="255.3">GND</text>
<text x="131.4" y="253.6">1</text>
</g>
</svg>
